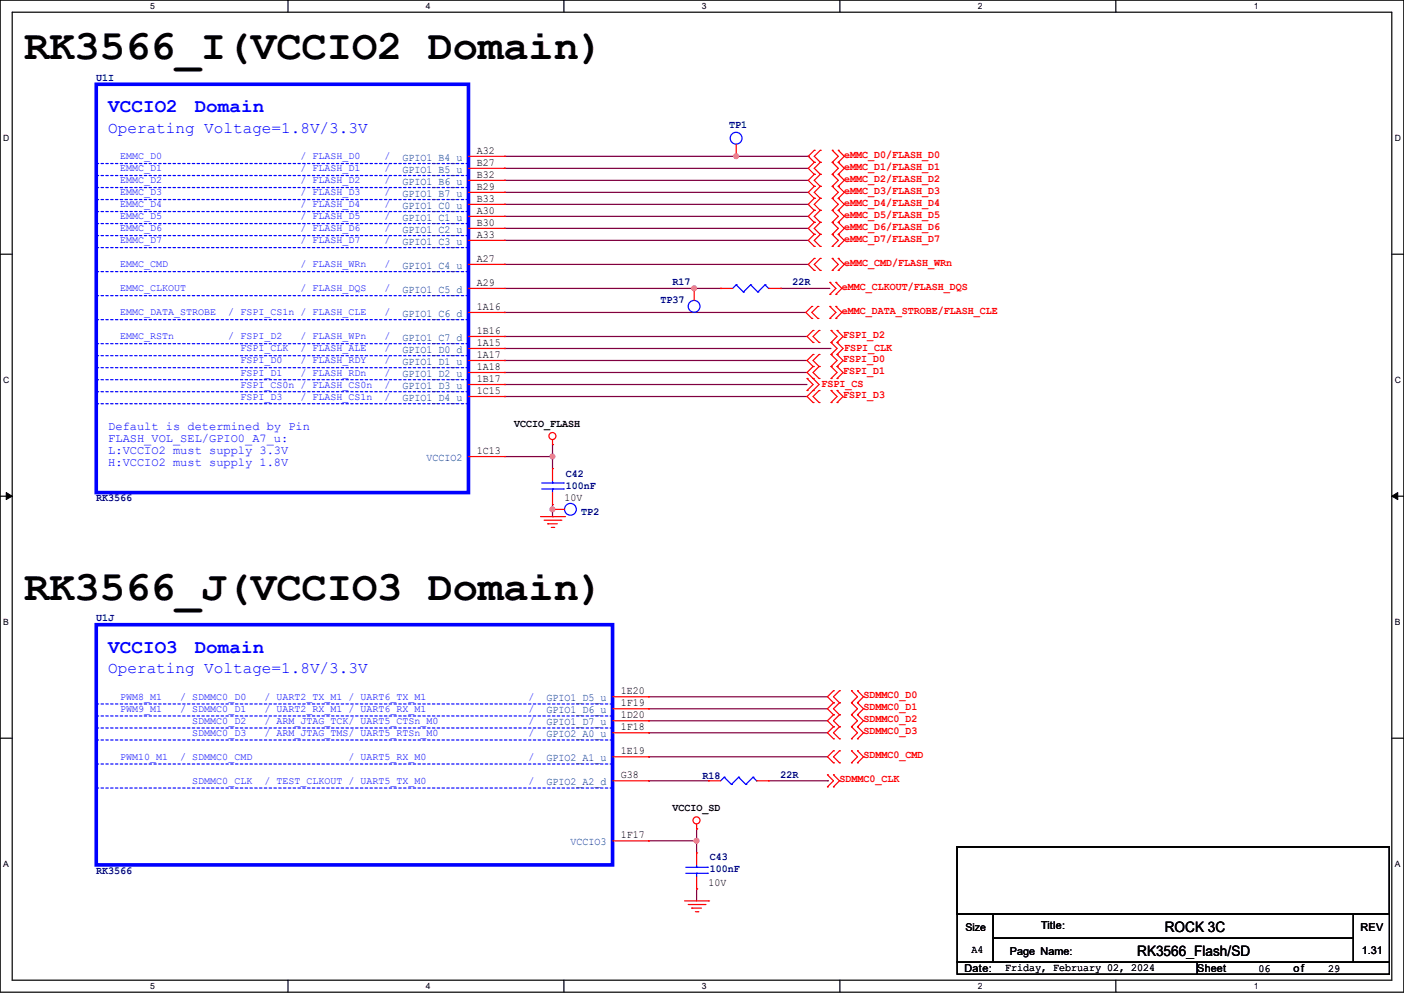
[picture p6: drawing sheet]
<svg xmlns="http://www.w3.org/2000/svg" width="297mm" height="210mm" viewBox="0 0 297 210" stroke-linecap="round" stroke-linejoin="round" font-family="sans-serif">
<path d="M0 0h297v209.8h-297zM2.6 2.6h291.8v204.7h-291.8z" fill="none" stroke="#000" stroke-width=".25"/>
<g fill="#fff">
<path d="M31.7 .3h1v2h-1z"/>
<path d="M31.7 207.6h1v1.9h-1z"/>
</g>
<path d="M60.9 0v2.6M60.9 207.3v2.5" fill="none" stroke="#000" stroke-width=".25"/>
<g fill="#fff">
<path d="M90.1 .3h1v2h-1z"/>
<path d="M90.1 207.6h1v1.9h-1z"/>
</g>
<path d="M119.3 0v2.6M119.3 207.3v2.5" fill="none" stroke="#000" stroke-width=".25"/>
<g fill="#fff">
<path d="M148.5 .3h.9v2h-.9z"/>
<path d="M148.5 207.6h.9v1.9h-.9z"/>
</g>
<path d="M177.7 0v2.6M177.7 207.3v2.5" fill="none" stroke="#000" stroke-width=".25"/>
<g fill="#fff">
<path d="M206.8 .3h1v2h-1z"/>
<path d="M206.8 207.6h1v1.9h-1z"/>
</g>
<path d="M236.1 0v2.6M236.1 207.3v2.5" fill="none" stroke="#000" stroke-width=".25"/>
<g fill="#fff">
<path d="M265.2 .3h1v2h-1z"/>
<path d="M265.2 207.6h1v1.9h-1z"/>
<path d="M.7 28.2h1.2v1.9h-1.2z"/>
<path d="M295.1 28.2h1.2v1.9h-1.2z"/>
<path d="M.7 79.3h1.2v2h-1.2z"/>
<path d="M295.1 79.3h1.2v2h-1.2z"/>
</g>
<path d="M0 53.8h2.6M294.4 53.8h2.6" fill="none" stroke="#000" stroke-width=".25"/>
<g fill="#fff">
<path d="M.7 130.5h1.2v2h-1.2z"/>
<path d="M295.1 130.5h1.1v2h-1.1z"/>
</g>
<path d="M0 104.9h2.6M294.4 104.9h2.6" fill="none" stroke="#000" stroke-width=".25"/>
<path d="M1.3 104.2l1.3 .7-1.3 .8zM294.4 104.9l1.3-.7v1.5z" fill="#000" stroke="#000" stroke-width=".21"/>
<g fill="#fff">
<path d="M.7 181.7h1.2v2h-1.2z"/>
<path d="M295.1 181.7h1.1v2h-1.1z"/>
</g>
<path d="M0 156.1h2.6M294.4 156.1h2.6M202.5 179.1h91.4v14.2h-91.4zM202.5 193.3h7.6v10.2h-7.6zM210.1 193.3h76.2v5.1h-76.2zM210.1 198.4h76.2v5.1h-76.2zM286.3 193.3h7.6v10.2h-7.6zM202.5 203.5h50.8v2.5h-50.8zM253.3 203.5h40.6v2.5h-40.6z" fill="none" stroke="#000" stroke-width=".25"/>
<g fill="none" stroke="#800040" stroke-width=".25">
<path d="M106.7 38.1h.1M106.7 35.6h.1M106.7 38.1h64.3M106.7 35.6h64.3M106.7 33.1h64.3M155.7 33.1h.1M171 33.1h.1M106.7 55.9h.1M106.7 50.8h.1M106.7 48.3h.1M106.7 45.8h.1M106.7 43.2h.1"/>
<path d="M106.7 40.7h.1M106.7 55.9h64.3M106.7 50.8h64.3M106.7 48.3h64.3M106.7 45.8h64.3M106.7 43.2h64.3M106.7 40.7h64.3M106.7 71.2h.1M106.7 66.1h.1M106.7 78.8h.1M106.7 76.2h.1M106.7 73.7h.1"/>
<path d="M106.7 71.2h64M106.7 61h45.7M106.7 66.1h63.8M106.7 78.8h64M106.7 76.2h64M106.7 73.7h69.1M146.9 61h.1M152.4 61h.1M165.1 61h.1M165.1 61h10.5M106.7 81.3h.1M106.7 83.9h.1"/>
<path d="M106.7 96.6h10.2M106.7 81.3h64M106.7 83.9h64M116.9 96.6h.1M116.9 94h.1M116.9 94v5.1M116.9 107.7h.1M116.9 109.3h.1M116.9 106.7v2.6M137.2 147.4h.1M137.2 149.9h.1M137.2 152.4h.1"/>
<path d="M137.2 155h.1M137.2 147.4h37.8M137.2 149.9h37.8M137.2 152.4h37.8M137.2 155h37.8M137.2 177.8h.1M137.2 165.1h.1M137.2 160.1h.1M137.2 177.8h10.2M137.2 165.1h12.7M137.2 160.1h37.8M147.4 177.8h.1"/>
<path d="M147.4 175.3h.1M147.4 175.3v5.1M162.6 165.1h12.4M175 165.1h.1M147.4 188h.1M147.4 188v2.5"/>
</g>
<g fill="#f0f" stroke="#f0f" stroke-width=".25">
<circle cx="116.9" cy="107.7" r=".49"/>
<circle cx="116.9" cy="96.5" r=".49"/>
<circle cx="147.3" cy="177.8" r=".49"/>
<circle cx="155.7" cy="33" r=".49"/>
<circle cx="146.8" cy="61" r=".49"/>
</g>
<g fill="none" stroke="#f00" stroke-width=".25">
<path d="M99.1 33.1h7.6M99.1 35.6h7.6M99.1 38.1h7.6M106.7 33.1h.1M106.7 35.6h.1M106.7 38.1h.1M155.7 33.1h.1M155.7 30.5v2.6M172.3 31.8h.1M172.3 34.3h.1M172.3 36.9h.1M172.3 39.4h.1"/>
<path d="M172.3 31.8l-1.3 1.3 1.3 1.2M172.3 39.4l-1.3 1.3 1.3 1.3M172.3 34.3l-1.3 1.3 1.3 1.3M172.3 36.9l-1.3 1.2 1.3 1.3M173.5 34.3h.1M173.5 31.8h.1M173.5 36.9h.1M173.5 39.4h.1M173.5 31.8l-1.2 1.3 1.2 1.2M173.5 36.9l-1.2 1.2 1.2 1.3M173.5 34.3l-1.2 1.3 1.2 1.3M173.5 39.4l-1.2 1.3 1.2 1.3"/>
<path d="M176.1 34.3h.1M176.1 31.8h.1M176.1 36.9h.1M176.1 39.4h.1M176.1 36.9l1.2 1.2-1.2 1.3M176.1 31.8l1.2 1.3-1.2 1.2M176.1 39.4l1.2 1.3-1.2 1.3M176.1 34.3l1.2 1.3-1.2 1.3M177.3 34.3h.1M177.3 31.8h.1M177.3 36.9h.1M177.3 39.4h.1"/>
<path d="M177.3 39.4l1.3 1.3-1.3 1.3M177.3 31.8l1.3 1.3-1.3 1.2M177.3 34.3l1.3 1.3-1.3 1.3M177.3 36.9l1.3 1.2-1.3 1.3M99.1 40.7h7.6M99.1 43.2h7.6M99.1 45.8h7.6M99.1 48.3h7.6M99.1 50.8h7.6M99.1 55.9h7.6M106.7 40.7h.1M106.7 43.2h.1"/>
<path d="M106.7 45.8h.1M106.7 48.3h.1M106.7 50.8h.1M106.7 55.9h.1M172.3 42h.1M172.3 44.5h.1M172.3 47h.1M172.3 49.6h.1M172.3 52.1h.1M172.3 54.7h.1M172.3 57.2h.1M172.3 42l-1.3 1.2 1.3 1.3"/>
<path d="M172.3 44.5l-1.3 1.3 1.3 1.2M172.3 47l-1.3 1.3 1.3 1.3M172.3 49.6l-1.3 1.2 1.3 1.3M172.3 54.7l-1.3 1.2 1.3 1.3M173.5 42h.1M173.5 44.5h.1M173.5 47h.1M173.5 49.6h.1M173.5 52.1h.1M173.5 57.2h.1M173.5 54.7h.1M173.5 42l-1.2 1.2 1.2 1.3"/>
<path d="M173.5 44.5l-1.2 1.3 1.2 1.2M173.5 47l-1.2 1.3 1.2 1.3M173.5 49.6l-1.2 1.2 1.2 1.3M173.5 54.7l-1.2 1.2 1.2 1.3M175.6 59.7h.1M175.6 59.7l1.2 1.3-1.2 1.3M176.1 42h.1M176.1 44.5h.1M176.1 47h.1M176.1 49.6h.1M176.1 52.1h.1M176.1 57.2h.1"/>
<path d="M176.1 54.7h.1M176.1 42l1.2 1.2-1.2 1.3M176.1 44.5l1.2 1.3-1.2 1.2M176.1 47l1.2 1.3-1.2 1.3M176.1 49.6l1.2 1.2-1.2 1.3M176.1 54.7l1.2 1.2-1.2 1.3M176.8 59.7h.1M176.8 59.7l1.3 1.3-1.3 1.3M177.3 42h.1M177.3 44.5h.1M177.3 47h.1M177.3 49.6h.1"/>
<path d="M177.3 52.1h.1M177.3 57.2h.1M177.3 54.7h.1M177.3 42l1.3 1.2-1.3 1.3M177.3 44.5l1.3 1.3-1.3 1.2M177.3 47l1.3 1.3-1.3 1.3M177.3 49.6l1.3 1.2-1.3 1.3M177.3 54.7l1.3 1.2-1.3 1.3M99.1 61h7.6M99.1 66.1h7.6M99.1 71.2h7.6M99.1 73.7h7.6"/>
<path d="M99.1 76.2h7.6M99.1 78.8h7.6M106.7 61h.1M106.7 66.1h.1M106.7 71.2h.1M106.7 73.7h.1M106.7 76.2h.1M106.7 78.8h.1M146.9 61h.1M146.9 61v2.5M152.4 61h.1M152.4 61h2.6"/>
<path d="M162.6 61h2.5M165.1 61h.1M171.7 64.8h.1M171.7 67.4h.1M171.7 64.8l-1.2 1.3 1.2 1.3M172 75h.1M172 77.5h.1M172 69.9h.1M172 72.4h.1M172 75l-1.3 1.2 1.3 1.3M172 77.5l-1.3 1.3 2.6 2.5-2.6 2.6 1.3 1.2M172 69.9l-1.3 1.3 1.3 1.2"/>
<path d="M173 67.4h.1M173 64.8h.1M173 64.8l-1.3 1.3 1.3 1.3M173.3 77.5h.1M173.3 75h.1M173.3 72.4h.1M173.3 69.9h.1M173.3 75l-1.3 1.2 1.3 1.3M173.3 69.9l-1.3 1.3 1.3 1.2M173.3 77.5l-1.3 1.3 1.3 1.3M175.6 62.3h.1M175.6 67.4h.1"/>
<path d="M175.6 64.8h.1M175.6 64.8l1.2 1.3-1.2 1.3M175.8 77.5h.1M175.8 75h.1M175.8 72.4h.1M175.8 69.9h.1M175.8 69.9l1.3 1.3-1.3 1.2M175.8 75l1.3 1.2-1.3 1.3M175.8 72.4l1.3 1.3-1.3 1.3M175.8 77.5l1.3 1.3-1.3 1.3M176.8 62.3h.1M176.8 67.4h.1"/>
<path d="M176.8 64.8h.1M176.8 64.8l1.3 1.3-1.3 1.3M177.1 77.5h.1M177.1 75h.1M177.1 72.4h.1M177.1 69.9h.1M177.1 75l1.3 1.2-1.3 1.3M177.1 69.9l1.3 1.3-1.3 1.2M177.1 77.5l1.3 1.3-1.3 1.3M177.1 72.4l1.3 1.3-1.3 1.3M99.1 81.3h7.6M99.1 83.9h7.6"/>
<path d="M99.1 96.6h7.6M106.7 81.3h.1M106.7 83.9h.1M106.7 96.6h.1M116.9 94h.1M116.9 99.1h.1M116.9 93v1M116.9 99.1v2.5M170.7 82.6h.1M170.7 80.1h.1M170.7 80.1l1.3 1.2-1.3 1.3M172 80.1h.1"/>
<path d="M172 82.6h.1M172 85.1h.1M173.3 80.1h.1M173.3 85.1h.1M173.3 82.6h.1M173.3 82.6l-1.3 1.3 1.3 1.2M175.8 80.1h.1M175.8 85.1h.1M175.8 82.6h.1M175.8 82.6l1.3 1.3-1.3 1.2M177.1 80.1h.1M177.1 85.1h.1"/>
<path d="M177.1 82.6h.1M177.1 82.6l1.3 1.3-1.3 1.2M114.3 109.3h5.1M115.1 110h3.6M115.9 110.8h.1M115.9 110.8h2M116.6 111.5h.5M116.9 107.7h.1M116.9 106.7h.1M116.9 104.2v2.5M116.9 107.7h2.5M117.1 111.5h.1"/>
<path d="M118.7 110h.1M119.4 109.3h.1M129.6 147.4h7.6M129.6 149.9h7.6M129.6 152.4h7.6M129.6 155h7.6M137.2 147.4h.1M137.2 149.9h.1M137.2 152.4h.1M137.2 155h.1M176.3 146.1h.1M176.3 148.6h.1"/>
<path d="M176.3 151.2h.1M176.3 153.7h.1M176.3 156.3h.1M176.3 158.8h.1M176.3 146.1l-1.3 1.3 1.3 1.2M176.3 153.7l-1.3 1.3 1.3 1.3M176.3 148.6l-1.3 1.3 1.3 1.3M176.3 151.2l-1.3 1.2 1.3 1.3M176.3 158.8l-1.3 1.3 1.3 1.2M177.6 148.6h.1M177.6 146.1h.1M177.6 151.2h.1"/>
<path d="M177.6 153.7h.1M177.6 156.3h.1M177.6 158.8h.1M177.6 146.1l-1.3 1.3 1.3 1.2M177.6 151.2l-1.3 1.2 1.3 1.3M177.6 148.6l-1.3 1.3 1.3 1.3M177.6 153.7l-1.3 1.3 1.3 1.3M177.6 158.8l-1.3 1.3 1.3 1.2M180.1 148.6h.1M180.1 146.1h.1M180.1 151.2h.1M180.1 153.7h.1"/>
<path d="M180.1 156.3h.1M180.1 158.8h.1M180.1 151.2l1.3 1.2-1.3 1.3M180.1 146.1l1.3 1.3-1.3 1.2M180.1 153.7l1.3 1.3-1.3 1.3M180.1 148.6l1.3 1.3-1.3 1.3M180.1 158.8l1.3 1.3-1.3 1.2M181.4 148.6h.1M181.4 146.1h.1M181.4 151.2h.1M181.4 153.7h.1M181.4 156.3h.1"/>
<path d="M181.4 158.8h.1M181.4 153.7l1.3 1.3-1.3 1.3M181.4 146.1l1.3 1.3-1.3 1.2M181.4 148.6l1.3 1.3-1.3 1.3M181.4 158.8l1.3 1.3-1.3 1.2M181.4 151.2l1.3 1.2-1.3 1.3M129.6 160.1h7.6M129.6 165.1h7.6M129.6 177.8h7.6M137.2 160.1h.1M137.2 165.1h.1M137.2 177.8h.1"/>
<path d="M147.4 175.3h.1M147.4 174.3v1M149.9 165.1h.1M149.9 165.1h2.5M160.1 165.1h2.5M162.6 165.1h.1M175 166.4h.1M175 163.9h.1M175 163.9l1.3 1.2-1.3 1.3M176.3 161.3h.1M176.3 166.4h.1M176.3 163.9h.1"/>
<path d="M176.3 163.9l1.3 1.2-1.3 1.3M177.6 161.3h.1M180.1 161.3h.1M181.4 161.3h.1M144.8 190.5h5.1M145.6 191.3h3.5M146.3 192.1h.1M146.3 192.1h2.1M147.1 192.8h.5M147.4 180.4h.1M147.4 188h.1M147.4 180.4v2.5"/>
<path d="M147.4 185.5v2.5M147.6 192.8h.1M149.1 191.3h.1M149.9 190.5h.1"/>
<circle cx="116.9" cy="92.2" r=".74"/>
<circle cx="147.3" cy="173.5" r=".74"/>
</g>
<g fill="none" stroke="#00f" stroke-width=".25">
<path d="M155.7 60.2h.1M155.7 60.2l-.7 .8M155.7 60.2l1.6 1.6M157.3 61.8h.1M158.8 60.2h.1M158.8 60.2l-1.5 1.6M158.8 60.2l1.5 1.6M160.3 61.8h.1M161.8 60.2h.1M161.8 60.2l-1.5 1.6M161.8 60.2l.8 .8M162.6 61h.1"/>
<path d="M114.6 103.4h4.6M114.6 102.2h4.6M116.9 102.2h.1M116.9 103.4h.1M116.9 101.6v.6M116.9 103.4v.8M119.2 103.4h.1M119.2 102.2h.1M153.2 164.4h.1M153.2 164.4l-.8 .7M153.2 164.4l1.5 1.5M154.7 165.9h.1"/>
<path d="M156.3 164.4h.1M156.3 164.4l-1.6 1.5M156.3 164.4l1.5 1.5M157.8 165.9h.1M159.3 164.4h.1M159.3 164.4l-1.5 1.5M159.3 164.4l.8 .7M160.1 165.1h.1M145.1 184.7h4.5M145.1 183.4h4.5M147.4 183.4h.1M147.4 184.7h.1"/>
<path d="M147.4 182.9v.5M147.4 184.7v.8M149.6 184.7h.1M149.6 183.4h.1"/>
<circle cx="155.7" cy="29.2" r="1.25"/>
<circle cx="146.8" cy="64.8" r="1.25"/>
<circle cx="120.7" cy="107.7" r="1.25"/>
</g>
<g fill="none" stroke="#00f" stroke-width=".25" stroke-dasharray=".5 .5">
<path d="M20.4 37.1h78.7M20.4 34.6h78.7M20.4 39.7h78.7M99.1 37.1h.1M99.1 34.6h.1M99.1 39.7h.1M20.4 42.2h78.7M20.4 47.3h78.7M20.4 52.4h78.7M20.4 44.7h78.7M20.4 49.8h78.7M20.4 57.4h78.7"/>
<path d="M99.1 42.2h.1M99.1 47.3h.1M99.1 52.4h.1M99.1 44.7h.1M99.1 49.8h.1M99.1 57.4h.1M20.4 75.2h78.7M20.4 77.8h78.7M20.4 62.5h78.7M20.4 72.7h78.7M20.4 67.6h78.7M99.1 75.2h.1"/>
<path d="M99.1 77.8h.1M99.1 62.5h.1M99.1 72.7h.1M99.1 67.6h.1M20.4 80.3h78.7M20.4 82.8h78.7M20.4 85.4h78.7M99.1 80.3h.1M99.1 82.8h.1M99.1 85.4h.1M20.4 151.4h109.2M20.4 156.5h109.2"/>
<path d="M20.4 154h109.2M20.4 148.9h109.2M129.6 151.4h.1M129.6 156.5h.1M129.6 154h.1M129.6 148.9h.1M20.4 166.7h109.2M20.4 161.6h109.2M129.6 166.7h.1M129.6 161.6h.1"/>
</g>
<path d="M20.4 17.8h78.7v86.4h-78.7zM20.4 132.1h109.2v50.8h-109.2z" fill="none" stroke="#00f" stroke-width=".76"/>
<g font-size="8.9">
<text x="5.1" y="12.5">RK3566_I(VCCIO2 Domain)</text>
<text x="5.1" y="126.8">RK3566_J(VCCIO3 Domain)</text>
</g>
<g font-size="4.1" fill="#00f">
<text x="22.9" y="23.8">VCCIO2</text>
<text x="41.2" y="23.8">Domain</text>
<text x="22.9" y="138.1">VCCIO3</text>
<text x="41.2" y="138.1">Domain</text>
</g>
<g font-size="3.4" fill="#00f">
<text x="22.9" y="28.1">Operating Voltage=1.8V/3.3V</text>
<text x="22.9" y="142.4">Operating Voltage=1.8V/3.3V</text>
</g>
<g font-size="3">
<text x="246.4" y="197.1">ROCK 3C</text>
<text x="240.6" y="202.2">RK3566_Flash/SD</text>
</g>
<g font-size="2.5" fill="#00f">
<text x="22.9" y="91">Default is determined by Pin</text>
<text x="22.9" y="93.6">FLASH_VOL_SEL/GPIO0_A7_u:</text>
<text x="22.9" y="96.1">L:VCCIO2 must supply 3.3V</text>
<text x="22.9" y="98.6">H:VCCIO2 must supply 1.8V</text>
</g>
<g font-size="2.3" fill="#000080">
<text x="20.4" y="17.1">U1I</text>
<text x="154.2" y="27.1">TP1</text>
<text x="139.7" y="64.1">TP37</text>
<text x="142.3" y="60.3">R17</text>
<text x="167.7" y="60.3">22R</text>
<text x="119.7" y="101">C42</text>
<text x="20.4" y="106">RK3566</text>
<text x="119.7" y="103.5">100nF</text>
<text x="123" y="108.8">TP2</text>
<text x="20.4" y="131.4">U1J</text>
<text x="148.6" y="164.7">R18</text>
<text x="165.1" y="164.5">22R</text>
<text x="20.4" y="184.8">RK3566</text>
<text x="150.2" y="182">C43</text>
<text x="150.2" y="184.5">100nF</text>
</g>
<g font-size="2.3" fill="#004080">
<text x="85.1" y="34">GPIO1_B4_u</text>
<text x="85.1" y="36.5">GPIO1_B5_u</text>
<text x="85.1" y="39.1">GPIO1_B6_u</text>
<text x="85.1" y="41.6">GPIO1_B7_u</text>
<text x="85.1" y="44.2">GPIO1_C0_u</text>
<text x="85.1" y="46.7">GPIO1_C1_u</text>
<text x="85.1" y="49.2">GPIO1_C2_u</text>
<text x="85.1" y="51.8">GPIO1_C3_u</text>
<text x="85.1" y="56.9">GPIO1_C4_u</text>
<text x="85.1" y="61.9">GPIO1_C5_d</text>
<text x="85.1" y="67">GPIO1_C6_d</text>
<text x="85.1" y="72.1">GPIO1_C7_d</text>
<text x="85.1" y="74.6">GPIO1_D0_d</text>
<text x="85.1" y="77.2">GPIO1_D1_u</text>
<text x="85.1" y="79.7">GPIO1_D2_u</text>
<text x="85.1" y="82.3">GPIO1_D3_u</text>
<text x="85.1" y="84.8">GPIO1_D4_u</text>
<text x="90.2" y="97.5">VCCIO2</text>
<text x="115.6" y="148.3">GPIO1_D5_u</text>
<text x="115.6" y="150.8">GPIO1_D6_u</text>
<text x="115.6" y="153.4">GPIO1_D7_u</text>
<text x="115.6" y="155.9">GPIO2_A0_u</text>
<text x="115.6" y="161">GPIO2_A1_u</text>
<text x="115.6" y="166.1">GPIO2_A2_d</text>
<text x="120.7" y="178.8">VCCIO3</text>
</g>
<g font-size="2.3">
<text x="100.9" y="32.5">A32</text>
<text x="100.9" y="35.1">B27</text>
<text x="100.9" y="37.6">B32</text>
<text x="100.9" y="40.1">B29</text>
<text x="100.9" y="42.7">B33</text>
<text x="100.9" y="45.2">A30</text>
<text x="100.9" y="47.8">B30</text>
<text x="100.9" y="50.3">A33</text>
<text x="100.9" y="55.4">A27</text>
<text x="100.9" y="60.5">A29</text>
<text x="100.9" y="65.5">1A16</text>
<text x="100.9" y="70.6">1B16</text>
<text x="100.9" y="73.2">1A15</text>
<text x="100.9" y="75.7">1A17</text>
<text x="100.9" y="78.2">1A18</text>
<text x="100.9" y="80.8">1B17</text>
<text x="100.9" y="83.3">1C15</text>
<text x="108.8" y="90.3">VCCIO_FLASH</text>
<text x="100.9" y="96">1C13</text>
<text x="119.4" y="106">10V</text>
<text x="131.4" y="146.8">1E20</text>
<text x="131.4" y="149.4">1F19</text>
<text x="131.4" y="151.9">1D20</text>
<text x="131.4" y="154.4">1F18</text>
<text x="131.4" y="159.5">1E19</text>
<text x="131.4" y="164.6">G38</text>
<text x="142.3" y="171.6">VCCIO_SD</text>
<text x="131.4" y="177.3">1F17</text>
<text x="149.9" y="187.3">10V</text>
<text x="220.3" y="196.4">Title:</text>
<text x="287.8" y="196.9">REV</text>
<text x="205.5" y="201.5">A4</text>
<text x="213.7" y="202">Page Name:</text>
<text x="288.1" y="201.8">1.31</text>
<text x="204" y="205.6">Date:</text>
<text x="212.6" y="205.4">Friday, February 02, 2024</text>
<text x="253.3" y="205.6">Sheet</text>
<text x="266.2" y="205.6">06</text>
<text x="273.6" y="205.6">of</text>
<text x="281" y="205.6">29</text>
</g>
<g font-size="2.3" fill="#f00">
<text x="178.6" y="33.4">eMMC_D0/FLASH_D0</text>
<text x="178.6" y="35.9">eMMC_D1/FLASH_D1</text>
<text x="178.6" y="38.5">eMMC_D2/FLASH_D2</text>
<text x="178.6" y="41">eMMC_D3/FLASH_D3</text>
<text x="178.6" y="43.6">eMMC_D4/FLASH_D4</text>
<text x="178.6" y="46.1">eMMC_D5/FLASH_D5</text>
<text x="178.6" y="48.6">eMMC_D6/FLASH_D6</text>
<text x="178.6" y="51.2">eMMC_D7/FLASH_D7</text>
<text x="178.6" y="56.3">eMMC_CMD/FLASH_WRn</text>
<text x="178.1" y="61.3">eMMC_CLKOUT/FLASH_DQS</text>
<text x="178.1" y="66.4">eMMC_DATA_STROBE/FLASH_CLE</text>
<text x="178.4" y="71.5">FSPI_D2</text>
<text x="178.4" y="76.6">FSPI_D0</text>
<text x="178.6" y="74.3">FSPI_CLK</text>
<text x="173.8" y="81.9">FSPI_CS</text>
<text x="178.4" y="79.1">FSPI_D1</text>
<text x="178.4" y="84.2">FSPI_D3</text>
<text x="182.7" y="147.7">SDMMC0_D0</text>
<text x="182.7" y="150.2">SDMMC0_D1</text>
<text x="182.7" y="152.8">SDMMC0_D2</text>
<text x="182.7" y="155.3">SDMMC0_D3</text>
<text x="182.7" y="160.4">SDMMC0_CMD</text>
<text x="177.6" y="165.5">SDMMC0_CLK</text>
</g>
<text font-size="2.2" x="204.3" y="196.9">Size</text>
<g font-size="2.1" fill="#00f">
<text x="25.4" y="33.7">EMMC_D0</text>
<text x="63.5" y="33.7">/ FLASH_D0</text>
<text x="81.3" y="33.7">/</text>
<text x="25.4" y="36.2">EMMC_D1</text>
<text x="25.4" y="41.3">EMMC_D3</text>
<text x="25.4" y="38.8">EMMC_D2</text>
<text x="63.5" y="36.2">/ FLASH_D1</text>
<text x="63.5" y="41.3">/ FLASH_D3</text>
<text x="63.5" y="38.8">/ FLASH_D2</text>
<text x="81.3" y="38.8">/</text>
<text x="81.3" y="36.2">/</text>
<text x="81.3" y="41.3">/</text>
<text x="25.4" y="46.4">EMMC_D5</text>
<text x="25.4" y="43.9">EMMC_D4</text>
<text x="63.5" y="46.4">/ FLASH_D5</text>
<text x="63.5" y="43.9">/ FLASH_D4</text>
<text x="81.3" y="46.4">/</text>
<text x="81.3" y="43.9">/</text>
<text x="25.4" y="48.9">EMMC_D6</text>
<text x="25.4" y="51.5">EMMC_D7</text>
<text x="63.5" y="51.5">/ FLASH_D7</text>
<text x="63.5" y="48.9">/ FLASH_D6</text>
<text x="81.3" y="48.9">/</text>
<text x="81.3" y="51.5">/</text>
<text x="25.4" y="56.6">EMMC_CMD</text>
<text x="63.5" y="56.6">/ FLASH_WRn</text>
<text x="81.3" y="56.6">/</text>
<text x="25.4" y="61.6">EMMC_CLKOUT</text>
<text x="63.5" y="61.6">/ FLASH_DQS</text>
<text x="81.3" y="61.6">/</text>
<text x="25.4" y="71.8">EMMC_RSTn</text>
<text x="25.4" y="66.7">EMMC_DATA_STROBE</text>
<text x="48.3" y="71.8">/ FSPI_D2</text>
<text x="48.3" y="66.7">/ FSPI_CS1n / FLASH_CLE</text>
<text x="63.5" y="71.8">/ FLASH_WPn</text>
<text x="81.3" y="66.7">/</text>
<text x="81.3" y="71.8">/</text>
<text x="50.8" y="76.9">FSPI_D0</text>
<text x="50.8" y="74.3">FSPI_CLK</text>
<text x="63.5" y="76.9">/ FLASH_RDY</text>
<text x="63.5" y="74.3">/ FLASH_ALE</text>
<text x="81.3" y="74.3">/</text>
<text x="81.3" y="76.9">/</text>
<text x="50.8" y="79.4">FSPI_D1</text>
<text x="50.8" y="82">FSPI_CS0n / FLASH_CS0n</text>
<text x="63.5" y="79.4">/ FLASH_RDn</text>
<text x="81.3" y="82">/</text>
<text x="81.3" y="79.4">/</text>
<text x="50.8" y="84.5">FSPI_D3</text>
<text x="63.5" y="84.5">/ FLASH_CS1n</text>
<text x="81.3" y="84.5">/</text>
<text x="25.4" y="148">PWM8_M1</text>
<text x="38.1" y="148">/ SDMMC0_D0</text>
<text x="55.9" y="148">/ UART2_TX_M1 / UART6_TX_M1</text>
<text x="111.8" y="148">/</text>
<text x="25.4" y="150.5">PWM9_M1</text>
<text x="38.1" y="150.5">/ SDMMC0_D1</text>
<text x="40.7" y="155.6">SDMMC0_D3</text>
<text x="40.7" y="153.1">SDMMC0_D2</text>
<text x="55.9" y="153.1">/ ARM_JTAG_TCK/ UART5_CTSn_M0</text>
<text x="55.9" y="155.6">/ ARM_JTAG_TMS/ UART5_RTSn_M0</text>
<text x="55.9" y="150.5">/ UART2_RX_M1 / UART6_RX_M1</text>
<text x="111.8" y="153.1">/</text>
<text x="111.8" y="155.6">/</text>
<text x="111.8" y="150.5">/</text>
<text x="25.4" y="160.7">PWM10_M1</text>
<text x="38.1" y="160.7">/ SDMMC0_CMD</text>
<text x="73.7" y="160.7">/ UART5_RX_M0</text>
<text x="111.8" y="160.7">/</text>
<text x="40.7" y="165.8">SDMMC0_CLK</text>
<text x="55.9" y="165.8">/ TEST_CLKOUT / UART5_TX_M0</text>
<text x="111.8" y="165.8">/</text>
</g>
<g font-size="1.8">
<text x="31.7" y="1.9">5</text>
<text x="90.1" y="1.9">4</text>
<text x="148.5" y="1.9">3</text>
<text x="206.8" y="1.9">2</text>
<text x="265.2" y="1.9">1</text>
<text x=".7" y="29.8">D</text>
<text x="295.1" y="29.8">D</text>
<text x=".7" y="80.9">C</text>
<text x="295.1" y="80.9">C</text>
<text x=".7" y="132.1">B</text>
<text x="295.1" y="132.1">B</text>
<text x=".7" y="183.3">A</text>
<text x="295.1" y="183.3">A</text>
<text x="31.7" y="209.2">5</text>
<text x="90.1" y="209.2">4</text>
<text x="148.5" y="209.2">3</text>
<text x="206.8" y="209.2">2</text>
<text x="265.2" y="209.2">1</text>
</g>
</svg>
